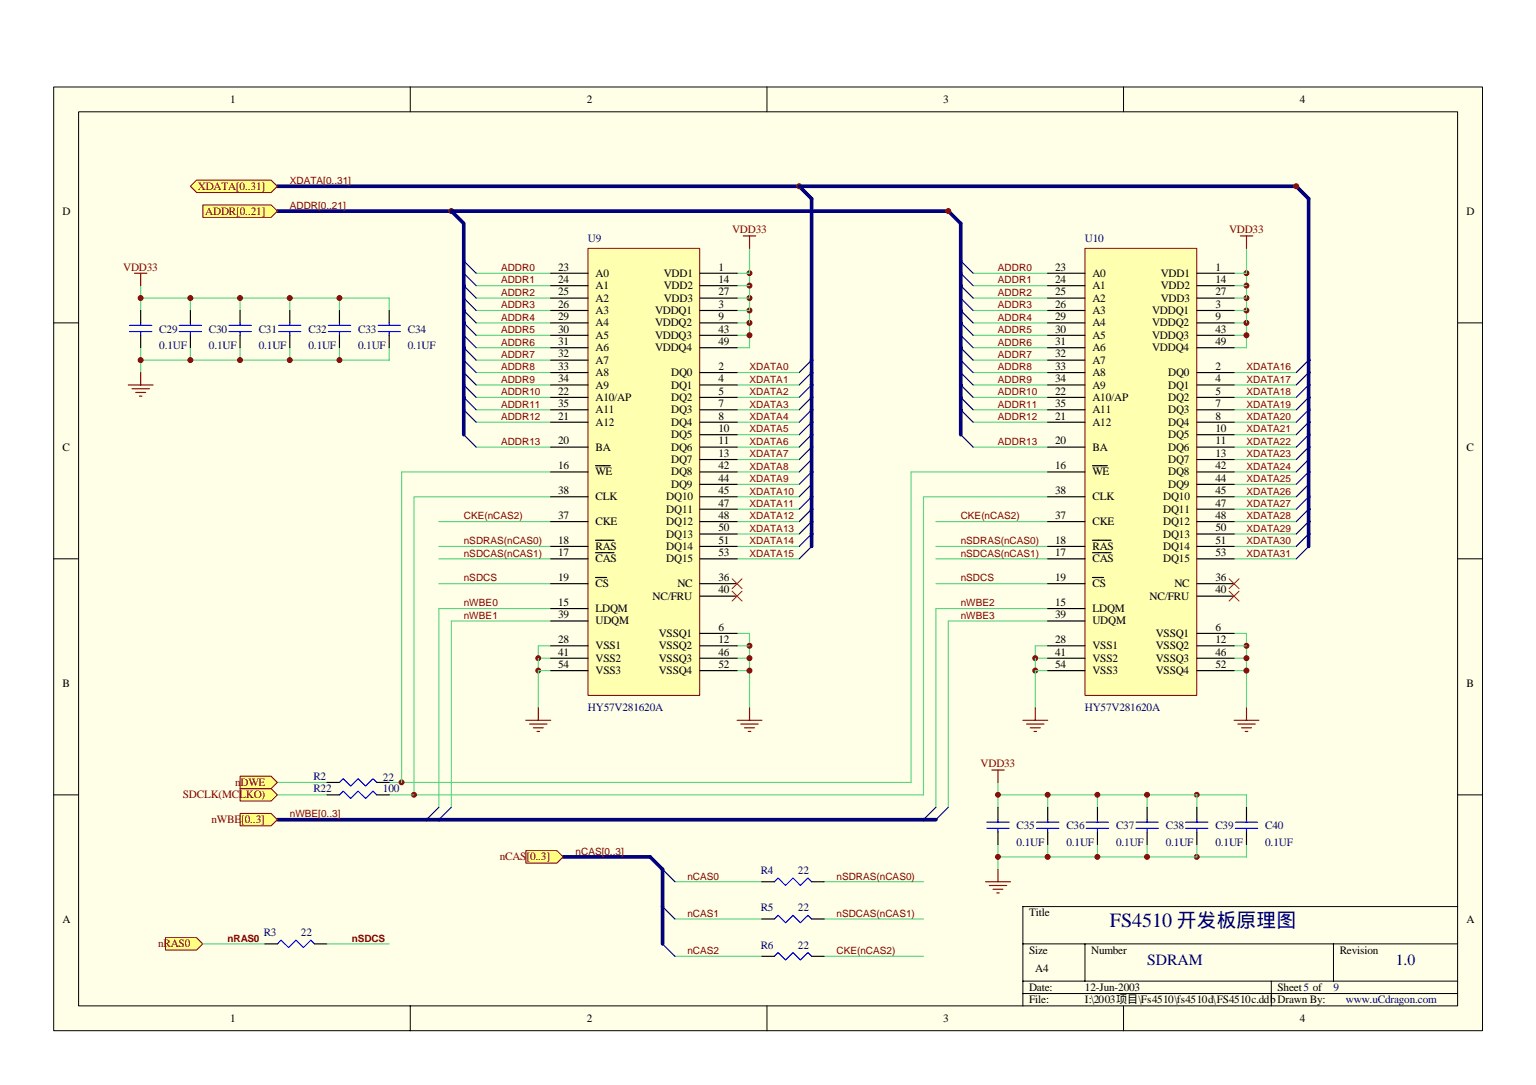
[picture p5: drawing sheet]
<svg xmlns="http://www.w3.org/2000/svg" width="364mm" height="257mm" viewBox="0 0 364 257" stroke-linecap="round" stroke-linejoin="round" font-family="sans-serif">
<path d="M12.7 20.6h338.7v223.7h-338.7z" fill="#ffffe8"/>
<g fill="none" stroke="#000" stroke-width=".24">
<path d="M12.7 20.6h338.7v223.7h-338.7zM18.6 26.5h326.9v211.9h-326.9zM97.2 20.6v5.9M181.8 20.6v5.9M266.3 20.6v5.9M12.7 76.5h5.9M345.5 76.5h5.9M12.7 132.5h5.9M345.5 132.5h5.9M12.7 188.4h5.9M345.5 188.4h5.9M345.5 214.9h-103.1v23.5"/>
<path d="M97.2 238.4v5.9M181.8 238.4v5.9M242.4 223.7h103.1M242.4 232.6h103.1M242.4 235.5h103.1M257.2 223.7v8.9M266.3 238.4v5.9M301.3 232.6v5.8M316.1 223.7v8.9"/>
</g>
<g fill="none" stroke="#5cd482" stroke-width=".28">
<path d="M177.7 58.9v8.8M295.4 58.9v8.8M33.3 67.7v3M45.1 70.7h-11.8v2.9M45.1 70.7h47.1v2.9M45.1 70.7v2.9M56.9 70.7v2.9M68.7 70.7v2.9M80.5 70.7v2.9M112.9 76.5h17.6M112.9 73.6h17.6M112.9 64.8h17.6"/>
<path d="M112.9 79.5h17.6M112.9 70.7h17.6M112.9 67.7h17.6M174.7 76.5h3M174.7 64.8h3M174.7 67.7h3M177.7 76.5v3h-3M177.7 70.7v2.9h-3M177.7 67.7v3h-3M177.7 79.5v2.9h-3M177.7 73.6v2.9M230.7 76.5h17.6"/>
<path d="M230.7 73.6h17.6M230.7 64.8h17.6M230.7 79.5h17.6M230.7 70.7h17.6M230.7 67.7h17.6M292.5 76.5h2.9M292.5 64.8h2.9M292.5 67.7h2.9M295.4 76.5v3h-2.9M295.4 70.7v2.9h-2.9M295.4 67.7v3h-2.9M295.4 79.5v2.9h-2.9"/>
<path d="M295.4 73.6v2.9M33.3 85.4h11.8M33.3 82.4v5.9M45.1 82.4v3h11.8M56.9 82.4v3h11.8M68.7 82.4v3h11.8M80.5 82.4v3h11.7v-3M112.9 82.4h17.6M112.9 97.1h17.6M112.9 91.2h17.6M112.9 94.2h17.6M112.9 88.3h17.6"/>
<path d="M112.9 85.4h17.6M174.7 97.1h14.7M174.7 91.2h14.7M174.7 94.2h14.7M174.7 88.3h14.7M230.7 82.4h17.6M230.7 97.1h17.6M230.7 91.2h17.6M230.7 94.2h17.6M230.7 88.3h17.6M230.7 85.4h17.6M292.5 97.1h14.7"/>
<path d="M292.5 91.2h14.7M292.5 94.2h14.7M292.5 88.3h14.7M112.9 100.1h17.6M112.9 106h17.6M130.5 117.8h-32.4v70.6h120.8v-70.6h29.4M130.5 111.9h-35.3v73.6M174.7 100.1h14.7M174.7 108.9h14.7M174.7 106h14.7M174.7 103h14.7M174.7 111.9h14.7"/>
<path d="M174.7 114.8h14.7M174.7 117.8h14.7M230.7 100.1h17.6M230.7 106h17.6M248.3 111.9h-32.4v73.6h-123.7M292.5 100.1h14.7M292.5 108.9h14.7M292.5 106h14.7M292.5 103h14.7M292.5 111.9h14.7M292.5 114.8h14.7M292.5 117.8h14.7"/>
<path d="M104 138.3h26.5M104 123.6h26.5M104 129.5h26.5M104 132.5h26.5M174.7 123.6h14.7M174.7 120.7h14.7M174.7 126.6h14.7M174.7 129.5h14.7M174.7 132.5h14.7M221.8 138.3h26.5M221.8 123.6h26.5M221.8 129.5h26.5"/>
<path d="M221.8 132.5h26.5M292.5 123.6h14.7M292.5 120.7h14.7M292.5 126.6h14.7M292.5 129.5h14.7M292.5 132.5h14.7M127.6 159h2.9M127.6 156h2.9M130.5 144.3h-26.5v47M130.5 153.1h-2.9v14.7M130.5 147.2h-23.5v44.1M174.7 159h3"/>
<path d="M174.7 153.1h3M174.7 150.1h3v17.7M174.7 156h3M245.4 159h2.9M245.4 156h2.9M248.3 153.1h-2.9v14.7M248.3 144.3h-26.5v47M248.3 147.2h-23.5v44.1M292.5 159h2.9M292.5 153.1h2.9M292.5 156h2.9M292.5 150.1h2.9v17.7"/>
<path d="M65.7 188.4h11.8M65.7 185.5h11.8M92.2 188.4h5.9M236.5 188.4h58.9v2.9M236.5 185.5v5.8M248.3 188.4v2.9M260.1 188.4v2.9M271.9 188.4v2.9M283.7 188.4v2.9M160 209h20.6M160 217.8h20.6M195.3 209h23.6"/>
<path d="M195.3 217.8h23.6M236.5 200.2v2.9M248.3 203.1h-11.8v3M248.3 200.2v2.9M260.1 200.2v2.9M271.9 200.2v2.9M283.7 200.2v2.9M295.4 200.2v2.9h-47.1M160 226.7h20.6M195.3 226.7h23.6"/>
</g>
<path d="M65.7 50h41.3M65.7 44.2h123.7M189.4 44.2h117.8l3 2.9v82.4M189.4 44.2l3 2.9v82.4M109.9 103v-50l-2.9-3h117.8l2.9 3v50M65.7 194.3h156.1M133.5 203.1h20.6l2.9 3v17.6" fill="none" stroke="#000080" stroke-width=".87"/>
<g fill="#800000" stroke="#800000" stroke-width=".24">
<circle cx="177.6" cy="158.9" r=".58"/>
<circle cx="127.6" cy="156" r=".58"/>
<circle cx="177.6" cy="76.5" r=".58"/>
<circle cx="127.6" cy="159" r=".58"/>
<circle cx="177.6" cy="156" r=".58"/>
<circle cx="177.6" cy="73.6" r=".58"/>
<circle cx="177.6" cy="70.6" r=".58"/>
<circle cx="177.7" cy="64.8" r=".57"/>
<circle cx="177.6" cy="67.7" r=".58"/>
<circle cx="177.6" cy="153.1" r=".58"/>
<circle cx="177.6" cy="79.5" r=".58"/>
<circle cx="107" cy="50" r=".58"/>
<circle cx="189.4" cy="44.1" r=".58"/>
<circle cx="307.2" cy="44.1" r=".58"/>
<circle cx="295.4" cy="158.9" r=".58"/>
<circle cx="245.4" cy="156" r=".58"/>
<circle cx="295.4" cy="76.5" r=".58"/>
<circle cx="245.4" cy="158.9" r=".58"/>
<circle cx="295.4" cy="156" r=".58"/>
<circle cx="295.4" cy="73.6" r=".58"/>
<circle cx="295.4" cy="70.6" r=".58"/>
<circle cx="295.4" cy="64.8" r=".57"/>
<circle cx="295.4" cy="67.7" r=".58"/>
<circle cx="295.4" cy="153.1" r=".58"/>
<circle cx="295.4" cy="79.5" r=".58"/>
<circle cx="224.8" cy="50" r=".58"/>
<circle cx="80.5" cy="70.6" r=".58"/>
<circle cx="68.7" cy="70.6" r=".58"/>
<circle cx="56.9" cy="70.6" r=".58"/>
<circle cx="80.5" cy="85.4" r=".58"/>
<circle cx="68.7" cy="85.4" r=".58"/>
<circle cx="56.9" cy="85.4" r=".58"/>
<circle cx="283.7" cy="188.4" r=".57"/>
<circle cx="283.7" cy="203.1" r=".58"/>
<circle cx="98.1" cy="188.4" r=".57"/>
<circle cx="95.2" cy="185.4" r=".57"/>
</g>
<path d="M30.7 78.6h5.3M30.7 77.1h5.3M33.3 76.5v.6M33.3 78.6v.9M80.5 188.4l.8-.9 1.8 1.8 1.8-1.8 1.8 1.8 1.7-1.8 .9 .9M183.5 226.7l.9-.9 1.8 1.7 1.8-1.7 1.7 1.7 1.8-1.7 .9 .9" fill="none" stroke="#00f" stroke-width=".28"/>
<path d="M33.3 73.6v2.9M33.3 79.5v2.9M77.5 188.4h3M89.3 188.4h2.9M180.6 226.7h2.9M192.4 226.7h2.9" fill="none" stroke="#000" stroke-width=".28"/>
<path d="M257.2 58.9h26.5v105.9h-26.5z" fill="#ffffb0"/>
<path d="M257.2 58.9h26.5v105.9h-26.5z" fill="none" stroke="#800000" stroke-width=".24"/>
<g fill="none" stroke="#000" stroke-width=".28">
<path d="M45.1 73.6v2.9M45.1 79.5v2.9M56.9 73.6v2.9M56.9 79.5v2.9M68.7 73.6v2.9M68.7 79.5v2.9M80.5 73.6v2.9M80.5 79.5v2.9M92.2 73.6v2.9M92.2 79.5v2.9M248.3 64.8h8.9M248.3 67.7h8.9"/>
<path d="M248.3 70.7h8.9M248.3 73.6h8.9M248.3 76.5h8.9M248.3 79.5h8.9M283.7 64.8h8.8M283.7 67.7h8.8M283.7 70.7h8.8M283.7 73.6h8.8M283.7 76.5h8.8M283.7 79.5h8.8M248.3 82.4h8.9M248.3 85.4h8.9"/>
<path d="M248.3 88.3h8.9M248.3 91.2h8.9M248.3 94.2h8.9M248.3 97.1h8.9M283.7 82.4h8.8M283.7 88.3h8.8M283.7 91.2h8.8M283.7 94.2h8.8M283.7 97.1h8.8M248.3 111.9h8.9M248.3 100.1h8.9M248.3 106h8.9"/>
<path d="M248.3 117.8h8.9M258.9 110.4h3.6M283.7 111.9h8.8M283.7 100.1h8.8M283.7 103h8.8M283.7 106h8.8M283.7 108.9h8.8M283.7 117.8h8.8M283.7 114.8h8.8M248.3 129.5h8.9M248.3 132.5h8.9M248.3 138.3h8.9"/>
<path d="M248.3 123.6h8.9M258.9 128.1h4.5M258.9 131h4.5M258.9 136.9h2.7M283.7 129.5h8.8M283.7 132.5h8.8M283.7 138.3h8.8M283.7 123.6h8.8M283.7 126.6h8.8M283.7 120.7h8.8M248.3 153.1h8.9M248.3 156h8.9"/>
<path d="M248.3 144.3h8.9M248.3 147.2h8.9M248.3 159h8.9M283.7 150.1h8.8M283.7 153.1h8.8M283.7 156h8.8M283.7 141.3h8.8M283.7 159h8.8M77.5 185.5h3M89.3 185.5h2.9M236.5 191.3v3M236.5 197.2v3"/>
<path d="M248.3 191.3v3M248.3 197.2v3M260.1 191.3v3M260.1 197.2v3M271.9 191.3v3M271.9 197.2v3M283.7 191.3v3M283.7 197.2v3M295.4 191.3v3M295.4 197.2v3M180.6 217.8h2.9M180.6 209h2.9"/>
<path d="M192.4 217.8h2.9M192.4 209h2.9"/>
</g>
<g fill="none" stroke="#00f" stroke-width=".28">
<path d="M42.5 78.6h5.3M42.5 77.1h5.3M45.1 76.5v.6M45.1 78.6v.9M54.3 78.6h5.3M54.3 77.1h5.3M56.9 76.5v.6M56.9 78.6v.9M66 78.6h5.3M66 77.1h5.3M68.7 76.5v.6M68.7 78.6v.9"/>
<path d="M77.8 78.6h5.3M77.8 77.1h5.3M80.5 76.5v.6M80.5 78.6v.9M89.6 78.6h5.3M89.6 77.1h5.3M92.2 76.5v.6M92.2 78.6v.9M80.5 185.5l.8-.9 1.8 1.7 1.8-1.7 1.8 1.7 1.7-1.7 .9 .9M233.9 196.3h5.3M233.9 194.9h5.3M236.5 194.3v.6"/>
<path d="M236.5 196.3v.9M245.7 196.3h5.3M245.7 194.9h5.3M248.3 194.3v.6M248.3 196.3v.9M257.5 196.3h5.3M257.5 194.9h5.3M260.1 194.3v.6M260.1 196.3v.9M269.2 196.3h5.3M269.2 194.9h5.3M271.9 194.3v.6"/>
<path d="M271.9 196.3v.9M281 196.3h5.3M281 194.9h5.3M283.7 194.3v.6M283.7 196.3v.9M292.8 196.3h5.3M292.8 194.9h5.3M295.4 194.3v.6M295.4 196.3v.9M183.5 217.8l.9-.8 1.8 1.7 1.8-1.7 1.7 1.7 1.8-1.7 .9 .8M183.5 209l.9-.9 1.8 1.8 1.8-1.8 1.7 1.8 1.8-1.8 .9 .9"/>
</g>
<path d="M139.4 58.9h26.4v105.9h-26.4z" fill="#ffffb0"/>
<path d="M139.4 58.9h26.4v105.9h-26.4z" fill="none" stroke="#800000" stroke-width=".24"/>
<g fill="none" stroke="#000" stroke-width=".28">
<path d="M130.5 64.8h8.9M130.5 67.7h8.9M130.5 70.7h8.9M130.5 73.6h8.9M130.5 76.5h8.9M130.5 79.5h8.9M165.9 64.8h8.8M165.9 67.7h8.8M165.9 70.7h8.8M165.9 73.6h8.8M165.9 76.5h8.8M165.9 79.5h8.8"/>
<path d="M130.5 82.4h8.9M130.5 85.4h8.9M130.5 88.3h8.9M130.5 91.2h8.9M130.5 94.2h8.9M130.5 97.1h8.9M165.9 82.4h8.8M165.9 88.3h8.8M165.9 91.2h8.8M165.9 94.2h8.8M165.9 97.1h8.8M130.5 111.9h8.9"/>
<path d="M130.5 100.1h8.9M130.5 106h8.9M130.5 117.8h8.9M141.1 110.4h3.6M165.9 111.9h8.8M165.9 100.1h8.8M165.9 103h8.8M165.9 106h8.8M165.9 108.9h8.8M165.9 117.8h8.8M165.9 114.8h8.8M130.5 129.5h8.9"/>
<path d="M130.5 132.5h8.9M130.5 138.3h8.9M130.5 123.6h8.9M141.1 128.1h4.4M141.1 131h4.4M141.1 136.9h2.7M165.9 129.5h8.8M165.9 132.5h8.8M165.9 138.3h8.8M165.9 123.6h8.8M165.9 126.6h8.8M165.9 120.7h8.8"/>
<path d="M130.5 153.1h8.9M130.5 156h8.9M130.5 144.3h8.9M130.5 147.2h8.9M130.5 159h8.9M165.9 150.1h8.8M165.9 153.1h8.8M165.9 156h8.8M165.9 141.3h8.8M165.9 159h8.8"/>
</g>
<g fill="#ffff80" stroke="#800000" stroke-width=".24">
<path d="M39.2 222.2h7.4l1.5 1.5-1.5 1.5h-7.4z" fill-rule="evenodd"/>
<path d="M124.6 201.6h7.4l1.5 1.5-1.5 1.5h-7.4z" fill-rule="evenodd"/>
<path d="M56.9 192.8h7.4l1.4 1.5-1.4 1.4h-7.4z" fill-rule="evenodd"/>
<path d="M45.1 44.2l1.5-1.5h17.7l1.4 1.5-1.4 1.4h-17.7z" fill-rule="evenodd"/>
<path d="M48.1 48.6h16.2l1.4 1.4-1.4 1.5h-16.2z" fill-rule="evenodd"/>
<path d="M56.9 186.9h7.4l1.4 1.5-1.4 1.5h-7.4z" fill-rule="evenodd"/>
<path d="M56.9 184h7.4l1.4 1.5-1.4 1.4h-7.4z" fill-rule="evenodd"/>
</g>
<g fill="none" stroke="#800000" stroke-width=".28">
<path d="M176.2 55.9h2.9M177.7 55.9v3M294 55.9h2.9M295.4 55.9v3M31.9 64.8h2.9M33.3 64.8v2.9M30.4 91.2h5.9M31.3 92.1h4.1M32.2 93h2.3M33 93.9h.6M33.3 88.3v2.9M124.6 170.7h5.9"/>
<path d="M125.5 171.6h4.1M126.4 172.5h2.4M127.3 173.4h.6M127.6 167.8v2.9M174.7 170.7h5.9M175.6 171.6h4.1M176.5 172.5h2.3M177.4 173.4h.6M177.7 167.8v2.9M242.4 170.7h5.9M243.3 171.6h4.1M244.2 172.5h2.4"/>
<path d="M245.1 173.4h.6M245.4 167.8v2.9M292.5 170.7h5.9M293.4 171.6h4.1M294.3 172.5h2.3M295.2 173.4h.5M295.4 167.8v2.9M235.1 182.5h2.9M236.5 182.5v3M233.6 209h5.9M234.5 209.9h4.1M235.4 210.8h2.3"/>
<path d="M236.3 211.6h.5M236.5 206.1v2.9"/>
</g>
<g fill="none" stroke="#000080" stroke-width=".28">
<path d="M109.9 64.8l3 2.9M109.9 79.5l3 2.9M109.9 70.7l3 2.9M109.9 67.7l3 3M109.9 76.5l3 3M109.9 61.8l3 3M109.9 73.6l3 2.9M227.7 64.8l3 2.9M227.7 79.5l3 2.9M227.7 70.7l3 2.9M227.7 67.7l3 3M227.7 76.5l3 3"/>
<path d="M227.7 61.8l3 3M227.7 73.6l3 2.9M109.9 82.4l3 3M109.9 88.3l3 2.9M109.9 97.1l3 3M109.9 85.4l3 2.9M109.9 91.2l3 3M109.9 94.2l3 2.9M192.4 88.3l-3 2.9M192.4 97.1l-3 3M192.4 94.2l-3 2.9M192.4 91.2l-3 3"/>
<path d="M192.4 85.4l-3 2.9M227.7 82.4l3 3M227.7 88.3l3 2.9M227.7 97.1l3 3M227.7 85.4l3 2.9M227.7 91.2l3 3M227.7 94.2l3 2.9M310.2 88.3l-3 2.9M310.2 97.1l-3 3M310.2 94.2l-3 2.9M310.2 91.2l-3 3M310.2 85.4l-3 2.9"/>
<path d="M109.9 103l3 3M192.4 100.1l-3 2.9M192.4 103l-3 3M192.4 106l-3 2.9M192.4 117.8l-3 2.9M192.4 114.8l-3 3M192.4 111.9l-3 2.9M192.4 108.9l-3 3M227.7 103l3 3M310.2 100.1l-3 2.9M310.2 103l-3 3M310.2 106l-3 2.9"/>
<path d="M310.2 117.8l-3 2.9M310.2 114.8l-3 3M310.2 111.9l-3 2.9M310.2 108.9l-3 3M192.4 129.5l-3 3M192.4 126.6l-3 2.9M192.4 123.6l-3 3M192.4 120.7l-3 2.9M310.2 129.5l-3 3M310.2 126.6l-3 2.9M310.2 123.6l-3 3M310.2 120.7l-3 2.9"/>
<path d="M104 191.3l-2.9 3M107 191.3l-3 3M221.8 191.3l-2.9 3M224.8 191.3l-3 3M157 206.1l3 2.9M157 214.9l3 2.9M157 223.7l3 3"/>
</g>
<path d="M48.1 223.7h14.7M77.5 223.7h14.7" fill="none" stroke="#5cd482" stroke-width=".28"/>
<path d="M65.7 223.7l.9-.9 1.8 1.8 1.7-1.8 1.8 1.8 1.8-1.8 .9 .9" fill="none" stroke="#00f" stroke-width=".28"/>
<path d="M62.8 223.7h2.9M74.6 223.7h2.9" fill="none" stroke="#000" stroke-width=".28"/>
<g fill="#800000" stroke="#800000" stroke-width=".24">
<circle cx="33.3" cy="70.6" r=".58"/>
<circle cx="33.3" cy="85.4" r=".58"/>
<circle cx="45.1" cy="70.6" r=".58"/>
<circle cx="45.1" cy="85.4" r=".58"/>
<circle cx="236.5" cy="203.1" r=".58"/>
<circle cx="236.5" cy="188.4" r=".57"/>
<circle cx="271.9" cy="188.4" r=".57"/>
<circle cx="260.1" cy="188.4" r=".57"/>
<circle cx="248.3" cy="188.4" r=".57"/>
<circle cx="271.9" cy="203.1" r=".58"/>
<circle cx="260.1" cy="203.1" r=".58"/>
<circle cx="248.3" cy="203.1" r=".58"/>
</g>
<path d="M173.5 137.2l2.4 2.3M175.9 137.2l-2.4 2.3M291.3 137.2l2.4 2.3M293.7 137.2l-2.4 2.3M173.5 140.1l2.4 2.4M175.9 140.1l-2.4 2.4M291.3 140.1l2.4 2.4M293.7 140.1l-2.4 2.4" fill="none" stroke="#f00" stroke-width=".24"/>
<text font-size="4.8" fill="#000080" x="263.1" y="219.7">FS4510 开发板原理图</text>
<g font-size="3.7" fill="#000080">
<text x="271.9" y="228.8">SDRAM</text>
<text x="330.8" y="228.8">1.0</text>
</g>
<g font-size="2.7">
<text x="54.5" y="24.4">1</text>
<text x="139.1" y="24.4">2</text>
<text x="223.6" y="24.4">3</text>
<text x="308.1" y="24.4">4</text>
<text x="14.8" y="50.9">D</text>
<text x="347.6" y="50.9">D</text>
<text x="132.3" y="64.1">23</text>
<text x="141.1" y="65.6">A0</text>
<text x="157.3" y="65.6">VDD1</text>
<text x="170.3" y="64.1">1</text>
<text x="250.1" y="64.1">23</text>
<text x="258.9" y="65.6">A0</text>
<text x="275.1" y="65.6">VDD1</text>
<text x="288.1" y="64.1">1</text>
<text x="132.3" y="67.1">24</text>
<text x="132.3" y="70">25</text>
<text x="141.1" y="68.5">A1</text>
<text x="141.1" y="71.5">A2</text>
<text x="157.3" y="71.5">VDD3</text>
<text x="157.3" y="68.5">VDD2</text>
<text x="170.3" y="70">27</text>
<text x="170.3" y="67.1">14</text>
<text x="250.1" y="67.1">24</text>
<text x="250.1" y="70">25</text>
<text x="258.9" y="68.5">A1</text>
<text x="258.9" y="71.5">A2</text>
<text x="275.1" y="71.5">VDD3</text>
<text x="275.1" y="68.5">VDD2</text>
<text x="288.1" y="70">27</text>
<text x="288.1" y="67.1">14</text>
<text x="132.3" y="73">26</text>
<text x="132.3" y="75.9">29</text>
<text x="141.1" y="74.4">A3</text>
<text x="141.1" y="77.4">A4</text>
<text x="155.3" y="74.4">VDDQ1</text>
<text x="155.3" y="77.4">VDDQ2</text>
<text x="170.3" y="73">3</text>
<text x="170.3" y="75.9">9</text>
<text x="250.1" y="73">26</text>
<text x="250.1" y="75.9">29</text>
<text x="258.9" y="74.4">A3</text>
<text x="258.9" y="77.4">A4</text>
<text x="273.1" y="74.4">VDDQ1</text>
<text x="273.1" y="77.4">VDDQ2</text>
<text x="288.1" y="73">3</text>
<text x="288.1" y="75.9">9</text>
<text x="132.3" y="78.8">30</text>
<text x="132.3" y="81.8">31</text>
<text x="141.1" y="80.3">A5</text>
<text x="141.1" y="83.3">A6</text>
<text x="155.3" y="80.3">VDDQ3</text>
<text x="155.3" y="83.3">VDDQ4</text>
<text x="170.3" y="78.8">43</text>
<text x="170.3" y="81.8">49</text>
<text x="250.1" y="78.8">30</text>
<text x="250.1" y="81.8">31</text>
<text x="258.9" y="80.3">A5</text>
<text x="258.9" y="83.3">A6</text>
<text x="273.1" y="80.3">VDDQ3</text>
<text x="273.1" y="83.3">VDDQ4</text>
<text x="288.1" y="78.8">43</text>
<text x="288.1" y="81.8">49</text>
<text x="132.3" y="84.7">32</text>
<text x="132.3" y="87.7">33</text>
<text x="141.1" y="86.2">A7</text>
<text x="141.1" y="89.2">A8</text>
<text x="159.1" y="89.2">DQ0</text>
<text x="170.3" y="87.7">2</text>
<text x="250.1" y="84.7">32</text>
<text x="250.1" y="87.7">33</text>
<text x="258.9" y="86.2">A7</text>
<text x="258.9" y="89.2">A8</text>
<text x="276.9" y="89.2">DQ0</text>
<text x="288.1" y="87.7">2</text>
<text x="132.3" y="90.6">34</text>
<text x="132.3" y="93.6">22</text>
<text x="141.1" y="92.1">A9</text>
<text x="141.1" y="95">A10/AP</text>
<text x="159.1" y="92.1">DQ1</text>
<text x="159.1" y="95">DQ2</text>
<text x="170.3" y="90.6">4</text>
<text x="170.3" y="93.6">5</text>
<text x="250.1" y="90.6">34</text>
<text x="250.1" y="93.6">22</text>
<text x="258.9" y="92.1">A9</text>
<text x="258.9" y="95">A10/AP</text>
<text x="276.9" y="92.1">DQ1</text>
<text x="276.9" y="95">DQ2</text>
<text x="288.1" y="90.6">4</text>
<text x="288.1" y="93.6">5</text>
<text x="132.3" y="96.5">35</text>
<text x="132.3" y="99.4">21</text>
<text x="141.1" y="98">A11</text>
<text x="141.1" y="100.9">A12</text>
<text x="159.1" y="98">DQ3</text>
<text x="159.1" y="100.9">DQ4</text>
<text x="170.3" y="96.5">7</text>
<text x="170.3" y="99.4">8</text>
<text x="250.1" y="96.5">35</text>
<text x="250.1" y="99.4">21</text>
<text x="258.9" y="98">A11</text>
<text x="258.9" y="100.9">A12</text>
<text x="276.9" y="98">DQ3</text>
<text x="276.9" y="100.9">DQ4</text>
<text x="288.1" y="96.5">7</text>
<text x="288.1" y="99.4">8</text>
<text x="14.8" y="106.8">C</text>
<text x="132.3" y="105.3">20</text>
<text x="141.1" y="106.8">BA</text>
<text x="159.1" y="103.9">DQ5</text>
<text x="159.1" y="106.8">DQ6</text>
<text x="170.3" y="102.4">10</text>
<text x="170.3" y="105.3">11</text>
<text x="250.1" y="105.3">20</text>
<text x="258.9" y="106.8">BA</text>
<text x="276.9" y="103.9">DQ5</text>
<text x="276.9" y="106.8">DQ6</text>
<text x="288.1" y="102.4">10</text>
<text x="288.1" y="105.3">11</text>
<text x="347.6" y="106.8">C</text>
<text x="132.3" y="111.2">16</text>
<text x="141.1" y="112.7">WE</text>
<text x="159.1" y="109.7">DQ7</text>
<text x="159.1" y="112.7">DQ8</text>
<text x="170.3" y="108.3">13</text>
<text x="170.3" y="111.2">42</text>
<text x="250.1" y="111.2">16</text>
<text x="258.9" y="112.7">WE</text>
<text x="276.9" y="109.7">DQ7</text>
<text x="276.9" y="112.7">DQ8</text>
<text x="288.1" y="108.3">13</text>
<text x="288.1" y="111.2">42</text>
<text x="132.3" y="117.1">38</text>
<text x="141.1" y="118.6">CLK</text>
<text x="157.9" y="118.6">DQ10</text>
<text x="159.1" y="115.6">DQ9</text>
<text x="170.3" y="117.1">45</text>
<text x="170.3" y="114.2">44</text>
<text x="250.1" y="117.1">38</text>
<text x="258.9" y="118.6">CLK</text>
<text x="275.7" y="118.6">DQ10</text>
<text x="276.9" y="115.6">DQ9</text>
<text x="288.1" y="117.1">45</text>
<text x="288.1" y="114.2">44</text>
<text x="132.3" y="123">37</text>
<text x="141.1" y="124.5">CKE</text>
<text x="157.9" y="124.5">DQ12</text>
<text x="157.9" y="121.5">DQ11</text>
<text x="170.3" y="125.9">50</text>
<text x="170.3" y="123">48</text>
<text x="170.3" y="120.1">47</text>
<text x="250.1" y="123">37</text>
<text x="258.9" y="124.5">CKE</text>
<text x="275.7" y="124.5">DQ12</text>
<text x="275.7" y="121.5">DQ11</text>
<text x="288.1" y="125.9">50</text>
<text x="288.1" y="123">48</text>
<text x="288.1" y="120.1">47</text>
<text x="132.3" y="128.9">18</text>
<text x="132.3" y="131.8">17</text>
<text x="141.1" y="130.4">RAS</text>
<text x="157.9" y="130.4">DQ14</text>
<text x="157.9" y="127.4">DQ13</text>
<text x="170.3" y="131.8">53</text>
<text x="170.3" y="128.9">51</text>
<text x="250.1" y="128.9">18</text>
<text x="250.1" y="131.8">17</text>
<text x="258.9" y="130.4">RAS</text>
<text x="275.7" y="130.4">DQ14</text>
<text x="275.7" y="127.4">DQ13</text>
<text x="288.1" y="131.8">53</text>
<text x="288.1" y="128.9">51</text>
<text x="132.3" y="137.7">19</text>
<text x="141.1" y="133.3">CAS</text>
<text x="157.9" y="133.3">DQ15</text>
<text x="170.3" y="137.7">36</text>
<text x="250.1" y="137.7">19</text>
<text x="258.9" y="133.3">CAS</text>
<text x="275.7" y="133.3">DQ15</text>
<text x="288.1" y="137.7">36</text>
<text x="132.3" y="143.6">15</text>
<text x="141.1" y="139.2">CS</text>
<text x="154.7" y="142.1">NC/FRU</text>
<text x="160.6" y="139.2">NC</text>
<text x="170.3" y="140.7">40</text>
<text x="250.1" y="143.6">15</text>
<text x="258.9" y="139.2">CS</text>
<text x="272.5" y="142.1">NC/FRU</text>
<text x="278.4" y="139.2">NC</text>
<text x="288.1" y="140.7">40</text>
<text x="132.3" y="146.6">39</text>
<text x="141.1" y="145.1">LDQM</text>
<text x="141.1" y="148">UDQM</text>
<text x="170.3" y="149.5">6</text>
<text x="250.1" y="146.6">39</text>
<text x="258.9" y="145.1">LDQM</text>
<text x="258.9" y="148">UDQM</text>
<text x="288.1" y="149.5">6</text>
<text x="132.3" y="152.4">28</text>
<text x="132.3" y="155.4">41</text>
<text x="141.1" y="153.9">VSS1</text>
<text x="156.1" y="151">VSSQ1</text>
<text x="156.1" y="153.9">VSSQ2</text>
<text x="170.3" y="152.4">12</text>
<text x="170.3" y="155.4">46</text>
<text x="250.1" y="152.4">28</text>
<text x="250.1" y="155.4">41</text>
<text x="258.9" y="153.9">VSS1</text>
<text x="273.9" y="151">VSSQ1</text>
<text x="273.9" y="153.9">VSSQ2</text>
<text x="288.1" y="152.4">12</text>
<text x="288.1" y="155.4">46</text>
<text x="132.3" y="158.3">54</text>
<text x="141.1" y="156.8">VSS2</text>
<text x="141.1" y="159.8">VSS3</text>
<text x="156.1" y="156.8">VSSQ3</text>
<text x="156.1" y="159.8">VSSQ4</text>
<text x="170.3" y="158.3">52</text>
<text x="250.1" y="158.3">54</text>
<text x="258.9" y="156.8">VSS2</text>
<text x="258.9" y="159.8">VSS3</text>
<text x="273.9" y="156.8">VSSQ3</text>
<text x="273.9" y="159.8">VSSQ4</text>
<text x="288.1" y="158.3">52</text>
<text x="14.8" y="162.7">B</text>
<text x="347.6" y="162.7">B</text>
<text x="14.8" y="218.7">A</text>
<text x="243.9" y="217.2">Title</text>
<text x="347.6" y="218.7">A</text>
<text x="243.9" y="226">Size</text>
<text x="258.6" y="226">Number</text>
<text x="317.5" y="226">Revision</text>
<text x="245.4" y="230.4">A4</text>
<text x="243.9" y="234.9">Date:</text>
<text x="243.9" y="237.8">File:</text>
<text x="257.2" y="234.9">12-Jun-2003</text>
<text x="257.2" y="237.8">I:\2003项目\Fs4510\fs4510d\FS4510c.ddbDrawn By:</text>
<text x="302.8" y="234.9">Sheet5 of</text>
<text x="54.5" y="242.2">1</text>
<text x="139.1" y="242.2">2</text>
<text x="223.6" y="242.2">3</text>
<text x="308.1" y="242.2">4</text>
</g>
<g font-size="2.7" fill="#800000">
<text x="46.9" y="45">XDATA[0..31]</text>
<text x="48.7" y="50.9">ADDR[0..21]</text>
<text x="173.5" y="55.3">VDD33</text>
<text x="291.3" y="55.3">VDD33</text>
<text x="29.2" y="64.1">VDD33</text>
<text x="232.4" y="181.9">VDD33</text>
<text x="43.4" y="189.2">SDCLK(MCLKO)</text>
<text x="55.7" y="186.3">nDWE</text>
<text x="50.1" y="195.1">nWBE[0..3]</text>
<text x="118.5" y="203.9">nCAS[0..3]</text>
<text x="37.5" y="224.6">nRAS0</text>
</g>
<g font-size="2.7" fill="#000080">
<text x="139.4" y="57.4">U9</text>
<text x="257.2" y="57.4">U10</text>
<text x="37.8" y="78.8">C29</text>
<text x="37.8" y="82.7">0.1UF</text>
<text x="49.5" y="78.8">C30</text>
<text x="49.5" y="82.7">0.1UF</text>
<text x="61.3" y="78.8">C31</text>
<text x="61.3" y="82.7">0.1UF</text>
<text x="73.1" y="78.8">C32</text>
<text x="73.1" y="82.7">0.1UF</text>
<text x="84.9" y="78.8">C33</text>
<text x="84.9" y="82.7">0.1UF</text>
<text x="96.7" y="78.8">C34</text>
<text x="96.7" y="82.7">0.1UF</text>
<text x="139.4" y="168.6">HY57V281620A</text>
<text x="257.2" y="168.6">HY57V281620A</text>
<text x="74.3" y="184.8">R2</text>
<text x="90.8" y="185.1">22</text>
<text x="74.3" y="187.8">R22</text>
<text x="90.8" y="187.8">100</text>
<text x="241" y="196.6">C35</text>
<text x="252.8" y="196.6">C36</text>
<text x="264.5" y="196.6">C37</text>
<text x="276.3" y="196.6">C38</text>
<text x="288.1" y="196.6">C39</text>
<text x="299.9" y="196.6">C40</text>
<text x="241" y="200.4">0.1UF</text>
<text x="252.8" y="200.4">0.1UF</text>
<text x="264.5" y="200.4">0.1UF</text>
<text x="276.3" y="200.4">0.1UF</text>
<text x="288.1" y="200.4">0.1UF</text>
<text x="299.9" y="200.4">0.1UF</text>
<text x="180.3" y="207.2">R4</text>
<text x="189.1" y="207.2">22</text>
<text x="62.5" y="221.9">R3</text>
<text x="71.3" y="221.9">22</text>
<text x="180.3" y="216">R5</text>
<text x="189.1" y="216">22</text>
<text x="180.3" y="224.9">R6</text>
<text x="189.1" y="224.9">22</text>
<text x="316.1" y="234.9">9</text>
<text x="319" y="237.8">www.uCdragon.com</text>
</g>
<g font-size="2.4" fill="#800000">
<text x="68.7" y="43.6">XDATA[0..31]</text>
<text x="68.7" y="49.5">ADDR[0..21]</text>
<text x="118.7" y="64.2">ADDR0</text>
<text x="236.5" y="64.2">ADDR0</text>
<text x="118.7" y="70.1">ADDR2</text>
<text x="118.7" y="67.2">ADDR1</text>
<text x="236.5" y="70.1">ADDR2</text>
<text x="236.5" y="67.2">ADDR1</text>
<text x="118.7" y="76">ADDR4</text>
<text x="118.7" y="73.1">ADDR3</text>
<text x="236.5" y="76">ADDR4</text>
<text x="236.5" y="73.1">ADDR3</text>
<text x="118.7" y="81.9">ADDR6</text>
<text x="118.7" y="79">ADDR5</text>
<text x="236.5" y="81.9">ADDR6</text>
<text x="236.5" y="79">ADDR5</text>
<text x="118.7" y="87.8">ADDR8</text>
<text x="118.7" y="84.8">ADDR7</text>
<text x="177.7" y="87.8">XDATA0</text>
<text x="236.5" y="87.8">ADDR8</text>
<text x="236.5" y="84.8">ADDR7</text>
<text x="295.4" y="87.8">XDATA16</text>
<text x="118.7" y="90.7">ADDR9</text>
<text x="118.7" y="93.7">ADDR10</text>
<text x="177.7" y="90.7">XDATA1</text>
<text x="177.7" y="93.7">XDATA2</text>
<text x="236.5" y="90.7">ADDR9</text>
<text x="236.5" y="93.7">ADDR10</text>
<text x="295.4" y="90.7">XDATA17</text>
<text x="295.4" y="93.7">XDATA18</text>
<text x="118.7" y="96.6">ADDR11</text>
<text x="118.7" y="99.5">ADDR12</text>
<text x="177.7" y="99.5">XDATA4</text>
<text x="177.7" y="96.6">XDATA3</text>
<text x="236.5" y="96.6">ADDR11</text>
<text x="236.5" y="99.5">ADDR12</text>
<text x="295.4" y="96.6">XDATA19</text>
<text x="295.4" y="99.5">XDATA20</text>
<text x="118.7" y="105.4">ADDR13</text>
<text x="177.7" y="105.4">XDATA6</text>
<text x="177.7" y="102.5">XDATA5</text>
<text x="236.5" y="105.4">ADDR13</text>
<text x="295.4" y="102.5">XDATA21</text>
<text x="295.4" y="105.4">XDATA22</text>
<text x="177.7" y="108.4">XDATA7</text>
<text x="177.7" y="111.3">XDATA8</text>
<text x="295.4" y="108.4">XDATA23</text>
<text x="295.4" y="111.3">XDATA24</text>
<text x="177.7" y="114.3">XDATA9</text>
<text x="177.7" y="117.2">XDATA10</text>
<text x="295.4" y="114.3">XDATA25</text>
<text x="295.4" y="117.2">XDATA26</text>
<text x="109.9" y="123.1">CKE(nCAS2)</text>
<text x="177.7" y="120.2">XDATA11</text>
<text x="177.7" y="123.1">XDATA12</text>
<text x="227.7" y="123.1">CKE(nCAS2)</text>
<text x="295.4" y="120.2">XDATA27</text>
<text x="295.4" y="123.1">XDATA28</text>
<text x="109.9" y="131.9">nSDCAS(nCAS1)</text>
<text x="109.9" y="129">nSDRAS(nCAS0)</text>
<text x="177.7" y="126">XDATA13</text>
<text x="177.7" y="129">XDATA14</text>
<text x="177.7" y="131.9">XDATA15</text>
<text x="227.7" y="131.9">nSDCAS(nCAS1)</text>
<text x="227.7" y="129">nSDRAS(nCAS0)</text>
<text x="295.4" y="126">XDATA29</text>
<text x="295.4" y="129">XDATA30</text>
<text x="295.4" y="131.9">XDATA31</text>
<text x="109.9" y="137.8">nSDCS</text>
<text x="227.7" y="137.8">nSDCS</text>
<text x="109.9" y="143.7">nWBE0</text>
<text x="227.7" y="143.7">nWBE2</text>
<text x="109.9" y="146.6">nWBE1</text>
<text x="227.7" y="146.6">nWBE3</text>
<text x="68.7" y="193.8">nWBE[0..3]</text>
<text x="136.4" y="202.6">nCAS[0..3]</text>
<text x="162.9" y="208.5">nCAS0</text>
<text x="198.3" y="208.5">nSDRAS(nCAS0)</text>
<text x="162.9" y="217.3">nCAS1</text>
<text x="198.3" y="217.3">nSDCAS(nCAS1)</text>
<text x="54" y="223.2">nRAS0</text>
<text x="83.4" y="223.2">nSDCS</text>
<text x="162.9" y="226.1">nCAS2</text>
<text x="198.3" y="226.1">CKE(nCAS2)</text>
</g>
</svg>
